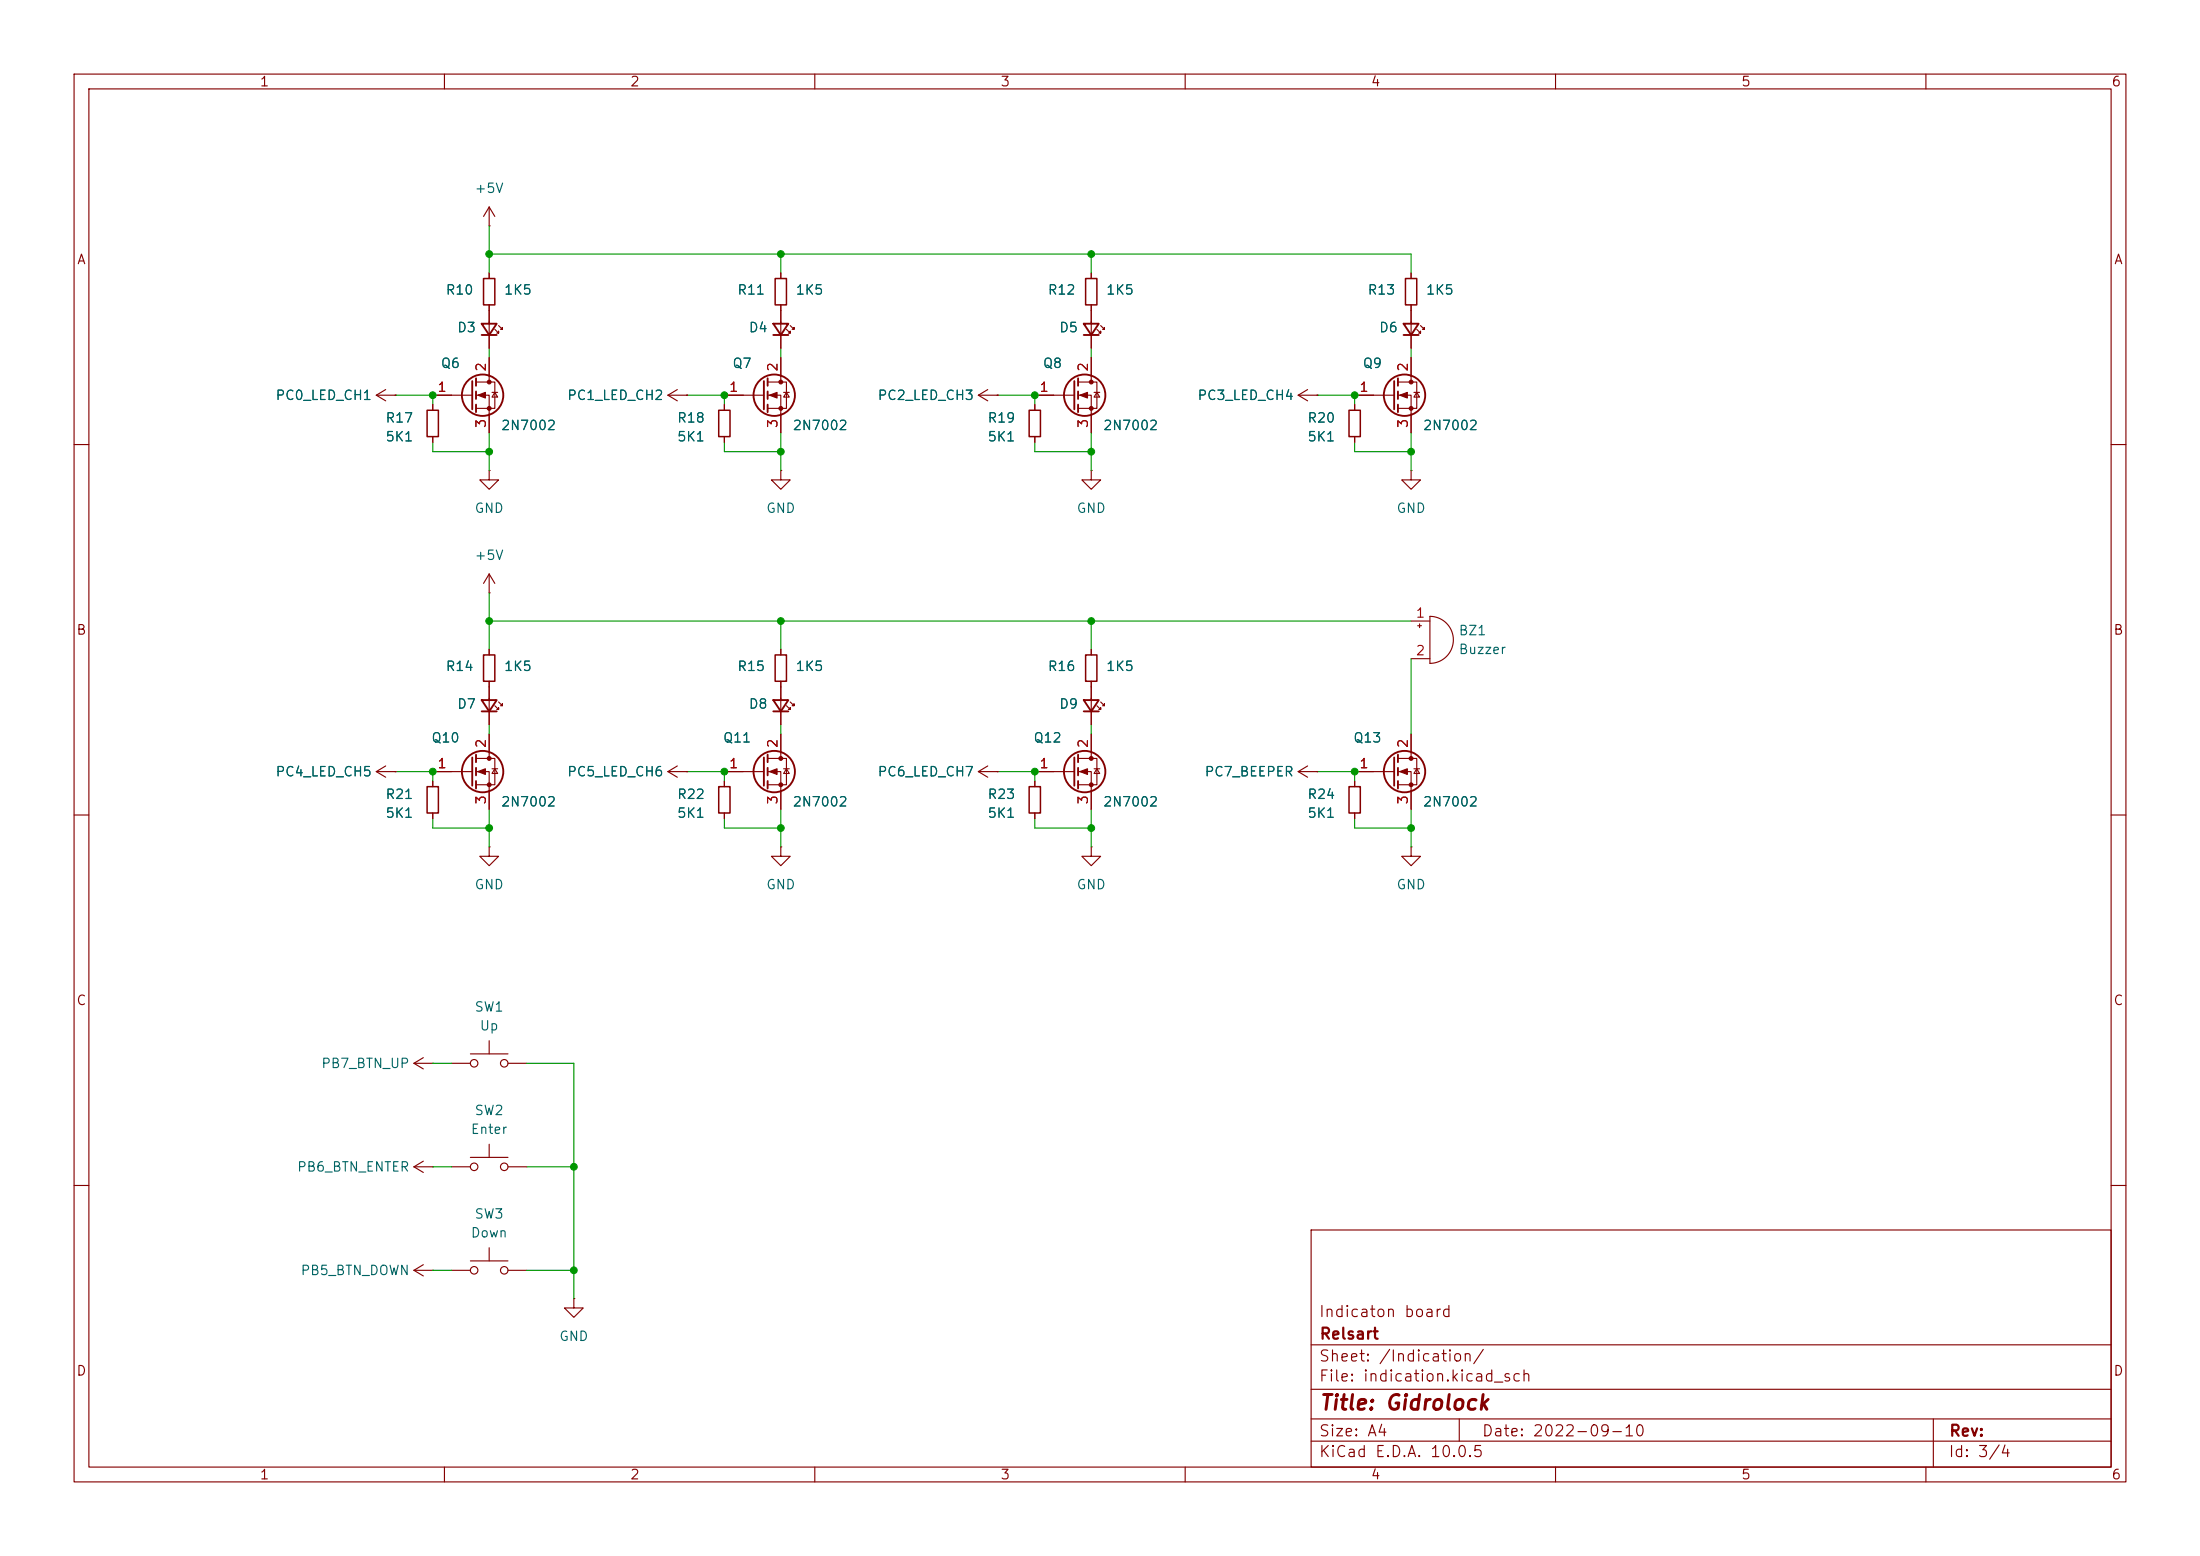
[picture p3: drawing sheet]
<svg xmlns="http://www.w3.org/2000/svg" width="297mm" height="210mm" viewBox="0 0 297 210" stroke-linecap="round" stroke-linejoin="round" font-family="sans-serif">
<g fill="none" stroke="#840000" stroke-width=".15">
<path d="M10 10h277v190h-277zM12 12h273v186h-273zM60 10v2M110 10v2M160 10v2M210 10v2M260 10v2M66 30.5h.1M66 27.9v2.6M66 36.8v.8M66 27.9l.8 1.3M66 27.9l-.7 1.3"/>
<path d="M105.4 36.8v.8M147.3 36.8v.8M190.5 36.8v.8M50.8 53.3h2.5M50.8 53.3l1.3 .8M52.1 52.6l-1.3 .7M53.3 53.3h.1M58.4 53.3h5.4M58.4 54.6v.8M58.4 58.9v.8M64.3 51.6h2.5v3.5h-2.5M64.3 53.3h1.7v5.1"/>
<path d="M66 41.1v5.9M66 48.3v3.3M66.4 53h.8M66.8 53l.4 .6h-.8zM66.8 44.5l.5 .5v-.3v.3h-.2M67.3 43.9l.5 .6v-.3v.3h-.2M90.2 53.3h2.5M90.2 53.3l1.2 .8M91.4 52.6l-1.2 .7M92.7 53.3h.1M97.8 53.3h5.3M97.8 54.6v.8"/>
<path d="M97.8 58.9v.8M103.6 51.6h2.6v3.5h-2.6M103.6 53.3h1.8v5.1M105.4 41.1v5.9M105.4 48.3v3.3M105.8 53h.8M106.2 53l.4 .6h-.8zM106.2 44.5l.5 .5v-.3v.3h-.3M106.7 43.9l.5 .6v-.3v.3h-.3M132.1 53.3h2.5M132.1 53.3l1.2 .8M133.3 52.6l-1.2 .7"/>
<path d="M134.6 53.3h.1M139.7 54.6v.8M139.7 58.9v.8M139.7 53.3h5.3M145.5 51.6h2.6v3.5h-2.6M145.5 53.3h1.8v5.1M147.3 41.1v5.9M147.3 48.3v3.3M147.7 53h.8M148.1 53l.4 .6h-.8zM148.1 44.5l.5 .5v-.3v.3h-.3M148.6 43.9l.5 .6v-.3v.3h-.3"/>
<path d="M175.3 53.3h2.5M175.3 53.3l1.2 .8M176.5 52.6l-1.2 .7M177.8 53.3h.1M182.9 53.3h5.3M182.9 54.6v.8M182.9 58.9v.8M188.7 51.6h2.6v3.5h-2.6M188.7 53.3h1.8v5.1M190.5 41.1v5.9M190.5 48.3v3.3M190.9 53h.7"/>
<path d="M191.3 53l.3 .6h-.7zM191.3 44.5l.5 .5v-.3v.3h-.3M191.8 43.9l.5 .6v-.3v.3h-.3M10 60h2M66 63.5v1.3h1.3l-1.3 1.2-1.2-1.2h1.2M66 63.5h.1M66 77.5v2.5M66 77.5l.8 1.2M66 77.5l-.7 1.2M105.4 63.5v1.3h1.3l-1.3 1.2-1.3-1.2h1.3M105.4 63.5h.1M147.3 63.5v1.3h1.3l-1.3 1.2-1.3-1.2h1.3"/>
<path d="M147.3 63.5h.1M190.5 63.5v1.3h1.3l-1.3 1.2-1.3-1.2h1.3M190.5 63.5h.1M285 60h2M66 80h.1M66 87.6v.8M66 91.9v5.9M66 99.1v3.3M66.8 95.3l.5 .5v-.3v.3h-.2M67.3 94.7l.5 .6v-.3v.3h-.2M105.4 87.6v.8M105.4 91.9v5.9"/>
<path d="M105.4 99.1v3.3M106.2 95.3l.5 .5v-.3v.3h-.3M106.7 94.7l.5 .6v-.3v.3h-.3M147.3 87.6v.8M147.3 91.9v5.9M147.3 99.1v3.3M148.1 95.3l.5 .5v-.3v.3h-.3M148.6 94.7l.5 .6v-.3v.3h-.3M190.5 99.1v3.3M190.5 83.8h2.5M190.5 88.9h2.5M191.4 84.5h.5"/>
<path d="M191.6 84.2v.5M193 83.2a3.2 3.2 0 0 1 3.2 3.2 3.2 3.2 0 0 1-3.2 3.1zM10 110h2M50.8 104.1h2.5M50.8 104.1l1.3 .8M52.1 103.4l-1.3 .7M53.3 104.1h.1M58.4 104.1h5.4M58.4 105.4v.8M58.4 109.7v.8M64.3 102.4h2.5v3.5h-2.5M64.3 104.1h1.7v5.1"/>
<path d="M66 114.3v1.3h1.3l-1.3 1.2-1.2-1.2h1.2M66 114.3h.1M66.4 103.8h.8M66.8 103.8l.4 .6h-.8zM90.2 104.1h2.5M90.2 104.1l1.2 .8M91.4 103.4l-1.2 .7M92.7 104.1h.1M97.8 104.1h5.3M97.8 105.4v.8M97.8 109.7v.8M103.6 102.4h2.6v3.5h-2.6"/>
<path d="M103.6 104.1h1.8v5.1M105.4 114.3v1.3h1.3l-1.3 1.2-1.3-1.2h1.3M105.4 114.3h.1M105.8 103.8h.8M106.2 103.8l.4 .6h-.8zM132.1 104.1h2.5M132.1 104.1l1.2 .8M133.3 103.4l-1.2 .7M134.6 104.1h.1M139.7 104.1h5.3M139.7 105.4v.8M139.7 109.7v.8"/>
<path d="M145.5 102.4h2.6v3.5h-2.6M145.5 104.1h1.8v5.1M147.3 114.3v1.3h1.3l-1.3 1.2-1.3-1.2h1.3M147.3 114.3h.1M147.7 103.8h.8M148.1 103.8l.4 .6h-.8zM175.3 104.1h2.5M175.3 104.1l1.2 .8M176.5 103.4l-1.2 .7M177.8 104.1h.1M182.9 104.1h5.3M182.9 105.4v.8"/>
<path d="M182.9 109.7v.8M188.7 102.4h2.6v3.5h-2.6M188.7 104.1h1.8v5.1M190.5 114.3v1.3h1.3l-1.3 1.2-1.3-1.2h1.3M190.5 114.3h.1M190.9 103.8h.7M191.3 103.8l.3 .6h-.7zM285 110h2M55.9 143.5l1.2 .8M55.9 143.5h2.5M55.9 157.5h2.5M55.9 157.5l1.2 .7"/>
<path d="M57.1 142.7l-1.2 .8M57.1 156.7l-1.2 .8M58.4 143.5h.1M58.4 157.5h.1M61 143.5h2.5M61 157.5h2.5M63.5 156.2h5.1M63.5 142.2h5.1M66 140.5v1.7M66 154.4v1.8M68.6 143.5h2.5M68.6 157.5h2.5"/>
<path d="M10 160h2M55.9 171.5h2.5M55.9 171.5l1.2 .7M57.1 170.7l-1.2 .8M58.4 171.5h.1M61 171.5h2.5M63.5 170.2h5.1M66 168.4v1.8M68.6 171.5h2.5M77.5 175.3v1.2h1.2l-1.2 1.3-1.3-1.3h1.3M77.5 175.3h.1M177 166h108v32h-108z"/>
<path d="M285 160h2M60 198v2M110 198v2M160 198v2M177 194.5h108M177 191.5h108M177 187.5h108M177 181.5h108M197 191.5v3M210 198v2M260 198v2M261 191.5v6.5"/>
<circle cx="64" cy="157.5" r=".51"/>
<circle cx="64" cy="143.5" r=".51"/>
<circle cx="68.1" cy="157.5" r=".51"/>
<circle cx="68.1" cy="143.5" r=".51"/>
<circle cx="64" cy="171.5" r=".51"/>
<circle cx="68.1" cy="171.5" r=".51"/>
</g>
<g fill="none" stroke="#840000" stroke-width=".2">
<path d="M65.3 37.6h1.5v3.5h-1.5zM104.6 37.6h1.6v3.5h-1.6zM146.6 37.6h1.5v3.5h-1.5zM189.7 37.6h1.6v3.5h-1.6zM57.7 55.4h1.5v3.5h-1.5zM97 55.4h1.6v3.5h-1.6zM138.9 55.4h1.6v3.5h-1.6zM182.1 55.4h1.5v3.5h-1.5zM65.3 88.4h1.5v3.5h-1.5zM104.6 88.4h1.6v3.5h-1.6zM146.6 88.4h1.5v3.5h-1.5zM57.7 106.2h1.5v3.5h-1.5z"/>
<path d="M97 106.2h1.6v3.5h-1.6zM138.9 106.2h1.6v3.5h-1.6zM182.1 106.2h1.5v3.5h-1.5z"/>
</g>
<g fill="none" stroke="#840000" stroke-width=".25">
<path d="M63.8 51.4v3.8M64.3 51.1v1M64.3 52.8v1M64.3 54.6v1M65 43.7h2.1l-1.1 1.5zM65 45.2h2.1M103.1 51.4v3.8M103.6 51.1v1M103.6 52.8v1M103.6 54.6v1M104.4 43.7h2l-1 1.5zM104.4 45.2h2"/>
<path d="M145 51.4v3.8M145.5 51.1v1M145.5 52.8v1M145.5 54.6v1M146.3 43.7h2l-1 1.5zM146.3 45.2h2M188.2 51.4v3.8M188.7 51.1v1M188.7 52.8v1M188.7 54.6v1M189.5 43.7h2l-1 1.5zM189.5 45.2h2"/>
<path d="M65 94.5h2.1l-1.1 1.5zM65 96h2.1M104.4 94.5h2l-1 1.5zM104.4 96h2M146.3 94.5h2l-1 1.5zM146.3 96h2M63.8 102.2v3.8M64.3 101.9v1M64.3 103.6v1M64.3 105.4v1M103.1 102.2v3.8M103.6 101.9v1"/>
<path d="M103.6 103.6v1M103.6 105.4v1M145 102.2v3.8M145.5 101.9v1M145.5 103.6v1M145.5 105.4v1M188.2 102.2v3.8M188.7 101.9v1M188.7 103.6v1M188.7 105.4v1"/>
<circle cx="65.2" cy="53.3" r="2.79"/>
<circle cx="104.5" cy="53.3" r="2.79"/>
<circle cx="146.4" cy="53.3" r="2.79"/>
<circle cx="189.6" cy="53.3" r="2.79"/>
<circle cx="65.2" cy="104.1" r="2.79"/>
<circle cx="104.5" cy="104.1" r="2.79"/>
<circle cx="146.4" cy="104.1" r="2.79"/>
<circle cx="189.6" cy="104.1" r="2.79"/>
</g>
<g fill="#840000" stroke="#840000" stroke-width=".15">
<path d="M103.9 104.1l1-.3v.7z"/>
<path d="M189 53.3l1-.3v.7z"/>
<path d="M103.9 53.3l1-.3v.7z"/>
<path d="M145.8 53.3l1-.3v.7z"/>
<path d="M64.5 53.3l1-.3v.7z"/>
<path d="M145.8 104.1l1-.3v.7z"/>
<path d="M64.5 104.1l1-.3v.7z"/>
<path d="M189 104.1l1-.3v.7z"/>
<circle cx="105.4" cy="102.4" r=".25"/>
<circle cx="105.4" cy="105.9" r=".25"/>
<circle cx="190.5" cy="51.6" r=".25"/>
<circle cx="190.5" cy="55.1" r=".25"/>
<circle cx="105.4" cy="51.6" r=".25"/>
<circle cx="105.4" cy="55.1" r=".25"/>
<circle cx="147.3" cy="51.6" r=".25"/>
<circle cx="147.3" cy="55.1" r=".25"/>
<circle cx="66" cy="51.6" r=".25"/>
<circle cx="66" cy="55.1" r=".25"/>
<circle cx="147.3" cy="102.4" r=".25"/>
<circle cx="147.3" cy="105.9" r=".25"/>
<circle cx="66" cy="102.4" r=".25"/>
<circle cx="66" cy="105.9" r=".25"/>
<circle cx="190.5" cy="102.4" r=".25"/>
<circle cx="190.5" cy="105.9" r=".25"/>
</g>
<g fill="none" stroke="#009600" stroke-width=".15">
<path d="M66 34.3h124.5v2.5M66 30.5v6.3M105.4 34.3v2.5M147.3 34.3v2.5M53.3 53.3h5.1v1.3M58.4 59.7v1.3h7.6M66 47v1.3M66 58.4v5.1M92.7 53.3h5.1v1.3M97.8 59.7v1.3h7.6M105.4 47v1.3M105.4 58.4v5.1"/>
<path d="M134.6 53.3h5.1v1.3M139.7 59.7v1.3h7.6M147.3 47v1.3M147.3 58.4v5.1M177.8 53.3h5.1v1.3M182.9 59.7v1.3h7.6M190.5 47v1.3M190.5 58.4v5.1M66 83.8h124.5M66 80v7.6M66 97.8v1.3M105.4 83.8v3.8"/>
<path d="M105.4 97.8v1.3M147.3 83.8v3.8M147.3 97.8v1.3M190.5 88.9v10.2M53.3 104.1h5.1v1.3M58.4 110.5v1.3h7.6M66 109.2v5.1M92.7 104.1h5.1v1.3M97.8 110.5v1.3h7.6M105.4 109.2v5.1M134.6 104.1h5.1v1.3M139.7 110.5v1.3h7.6"/>
<path d="M147.3 109.2v5.1M177.8 104.1h5.1v1.3M182.9 110.5v1.3h7.6M190.5 109.2v5.1M58.4 157.5h2.6M58.4 143.5h2.6M71.1 157.5h6.4M71.1 143.5h6.4v31.8M58.4 171.5h2.6M71.1 171.5h6.4"/>
</g>
<g fill="#009600" stroke="#009600" stroke-width=".14">
<circle cx="66" cy="111.8" r=".46"/>
<circle cx="77.5" cy="157.5" r=".46"/>
<circle cx="77.5" cy="171.5" r=".46"/>
<circle cx="147.3" cy="34.3" r=".46"/>
<circle cx="139.7" cy="53.3" r=".46"/>
<circle cx="147.3" cy="61" r=".46"/>
<circle cx="105.4" cy="61" r=".46"/>
<circle cx="105.4" cy="83.8" r=".46"/>
<circle cx="97.8" cy="53.3" r=".46"/>
<circle cx="105.4" cy="34.3" r=".46"/>
<circle cx="190.5" cy="61" r=".46"/>
<circle cx="182.9" cy="53.3" r=".46"/>
<circle cx="66" cy="83.8" r=".46"/>
<circle cx="58.4" cy="53.3" r=".46"/>
<circle cx="105.4" cy="111.8" r=".46"/>
<circle cx="97.8" cy="104.1" r=".46"/>
<circle cx="66" cy="61" r=".46"/>
<circle cx="66" cy="34.3" r=".46"/>
<circle cx="58.4" cy="104.1" r=".46"/>
<circle cx="147.3" cy="83.8" r=".46"/>
<circle cx="139.7" cy="104.1" r=".46"/>
<circle cx="190.5" cy="111.8" r=".46"/>
<circle cx="182.9" cy="104.1" r=".46"/>
<circle cx="147.3" cy="111.8" r=".46"/>
</g>
<text font-size="2" fill="#840000" x="178" y="190.8">Title: Gidrolock</text>
<g font-size="1.5" fill="#840000">
<text x="178" y="178.1">Indicaton board</text>
<text x="178" y="184.1">Sheet: /Indication/</text>
<text x="178" y="181.1">Relsart</text>
<text x="178" y="186.8">File: indication.kicad_sch</text>
<text x="178" y="197">KiCad E.D.A. 10.0.5</text>
<text x="178" y="194.2">Size: A4</text>
<text x="200" y="194.2">Date: 2022-09-10</text>
<text x="263" y="197">Id: 3/4</text>
<text x="263" y="194.2">Rev:</text>
</g>
<g font-size="1.3" fill="#840000">
<text x="35" y="12">1</text>
<text x="85" y="12">2</text>
<text x="135" y="12">3</text>
<text x="185" y="12">4</text>
<text x="235" y="12">5</text>
<text x="285" y="12">6</text>
<text x="10.3" y="36">A</text>
<text x="285.3" y="36">A</text>
<text x="10.2" y="86">B</text>
<text x="285.2" y="86">B</text>
<text x="10.2" y="136">C</text>
<text x="285.2" y="136">C</text>
<text x="10.2" y="186">D</text>
<text x="285.2" y="186">D</text>
<text x="35" y="200">1</text>
<text x="85" y="200">2</text>
<text x="135" y="200">3</text>
<text x="185" y="200">4</text>
<text x="235" y="200">5</text>
<text x="285" y="200">6</text>
</g>
<g font-size="1.3" fill="#006464">
<text x="64" y="26.4">+5V</text>
<text x="60.1" y="40.1">R10</text>
<text x="68" y="40.1">1K5</text>
<text x="99.5" y="40.1">R11</text>
<text x="107.3" y="40.1">1K5</text>
<text x="141.4" y="40.1">R12</text>
<text x="149.2" y="40.1">1K5</text>
<text x="184.5" y="40.1">R13</text>
<text x="192.4" y="40.1">1K5</text>
<text x="61.6" y="45.2">D3</text>
<text x="101" y="45.2">D4</text>
<text x="142.9" y="45.2">D5</text>
<text x="186.1" y="45.2">D6</text>
<text x="59.4" y="50">Q6</text>
<text x="98.8" y="50">Q7</text>
<text x="140.7" y="50">Q8</text>
<text x="183.9" y="50">Q9</text>
<text x="37.1" y="54.3">PC0_LED_CH1</text>
<text x="52" y="57.4">R17</text>
<text x="52" y="59.9">5K1</text>
<text x="67.5" y="58.4">2N7002</text>
<text x="76.5" y="54.3">PC1_LED_CH2</text>
<text x="91.3" y="57.4">R18</text>
<text x="91.3" y="59.9">5K1</text>
<text x="106.9" y="58.4">2N7002</text>
<text x="118.4" y="54.3">PC2_LED_CH3</text>
<text x="133.2" y="57.4">R19</text>
<text x="133.2" y="59.9">5K1</text>
<text x="148.8" y="58.4">2N7002</text>
<text x="161.6" y="54.3">PC3_LED_CH4</text>
<text x="176.4" y="57.4">R20</text>
<text x="176.4" y="59.9">5K1</text>
<text x="192" y="58.4">2N7002</text>
<text x="64" y="69.5">GND</text>
<text x="103.3" y="69.5">GND</text>
<text x="145.3" y="69.5">GND</text>
<text x="188.4" y="69.5">GND</text>
<text x="64" y="75.9">+5V</text>
<text x="196.8" y="86.1">BZ1</text>
<text x="196.8" y="88.6">Buzzer</text>
<text x="60.1" y="90.9">R14</text>
<text x="61.6" y="96">D7</text>
<text x="68" y="90.9">1K5</text>
<text x="99.5" y="90.9">R15</text>
<text x="101" y="96">D8</text>
<text x="107.3" y="90.9">1K5</text>
<text x="141.4" y="90.9">R16</text>
<text x="142.9" y="96">D9</text>
<text x="149.2" y="90.9">1K5</text>
<text x="58.2" y="100.5">Q10</text>
<text x="97.5" y="100.5">Q11</text>
<text x="139.4" y="100.5">Q12</text>
<text x="182.6" y="100.5">Q13</text>
<text x="37.1" y="105.1">PC4_LED_CH5</text>
<text x="76.5" y="105.1">PC5_LED_CH6</text>
<text x="118.4" y="105.1">PC6_LED_CH7</text>
<text x="162.5" y="105.1">PC7_BEEPER</text>
<text x="52" y="108.2">R21</text>
<text x="52" y="110.7">5K1</text>
<text x="67.5" y="109.2">2N7002</text>
<text x="91.3" y="108.2">R22</text>
<text x="91.3" y="110.7">5K1</text>
<text x="106.9" y="109.2">2N7002</text>
<text x="133.2" y="108.2">R23</text>
<text x="133.2" y="110.7">5K1</text>
<text x="148.8" y="109.2">2N7002</text>
<text x="176.4" y="108.2">R24</text>
<text x="176.4" y="110.7">5K1</text>
<text x="192" y="109.2">2N7002</text>
<text x="64" y="120.3">GND</text>
<text x="103.3" y="120.3">GND</text>
<text x="145.3" y="120.3">GND</text>
<text x="188.4" y="120.3">GND</text>
<text x="64" y="136.9">SW1</text>
<text x="64.7" y="139.4">Up</text>
<text x="43.3" y="144.5">PB7_BTN_UP</text>
<text x="63.5" y="153.4">Enter</text>
<text x="64" y="150.8">SW2</text>
<text x="40" y="158.4">PB6_BTN_ENTER</text>
<text x="63.5" y="167.3">Down</text>
<text x="64" y="164.8">SW3</text>
<text x="40.5" y="172.4">PB5_BTN_DOWN</text>
<text x="75.4" y="181.3">GND</text>
</g>
<g font-size="1.3" fill="#a90000">
<text x="59" y="53.2">1</text>
<text x="65.9" y="50.3" transform="rotate(-90 65.9 50.3)">2</text>
<text x="98.3" y="53.2">1</text>
<text x="105.3" y="50.3" transform="rotate(-90 105.3 50.3)">2</text>
<text x="140.2" y="53.2">1</text>
<text x="147.2" y="50.3" transform="rotate(-90 147.2 50.3)">2</text>
<text x="183.4" y="53.2">1</text>
<text x="190.4" y="50.3" transform="rotate(-90 190.4 50.3)">2</text>
<text x="65.9" y="57.9" transform="rotate(-90 65.9 57.9)">3</text>
<text x="105.3" y="57.9" transform="rotate(-90 105.3 57.9)">3</text>
<text x="147.2" y="57.9" transform="rotate(-90 147.2 57.9)">3</text>
<text x="190.4" y="57.9" transform="rotate(-90 190.4 57.9)">3</text>
<text x="191" y="83.7">1</text>
<text x="191" y="88.8">2</text>
<text x="65.9" y="101.1" transform="rotate(-90 65.9 101.1)">2</text>
<text x="105.3" y="101.1" transform="rotate(-90 105.3 101.1)">2</text>
<text x="147.2" y="101.1" transform="rotate(-90 147.2 101.1)">2</text>
<text x="190.4" y="101.1" transform="rotate(-90 190.4 101.1)">2</text>
<text x="59" y="104">1</text>
<text x="98.3" y="104">1</text>
<text x="140.2" y="104">1</text>
<text x="183.4" y="104">1</text>
<text x="65.9" y="108.7" transform="rotate(-90 65.9 108.7)">3</text>
<text x="105.3" y="108.7" transform="rotate(-90 105.3 108.7)">3</text>
<text x="147.2" y="108.7" transform="rotate(-90 147.2 108.7)">3</text>
<text x="190.4" y="108.7" transform="rotate(-90 190.4 108.7)">3</text>
</g>
</svg>
